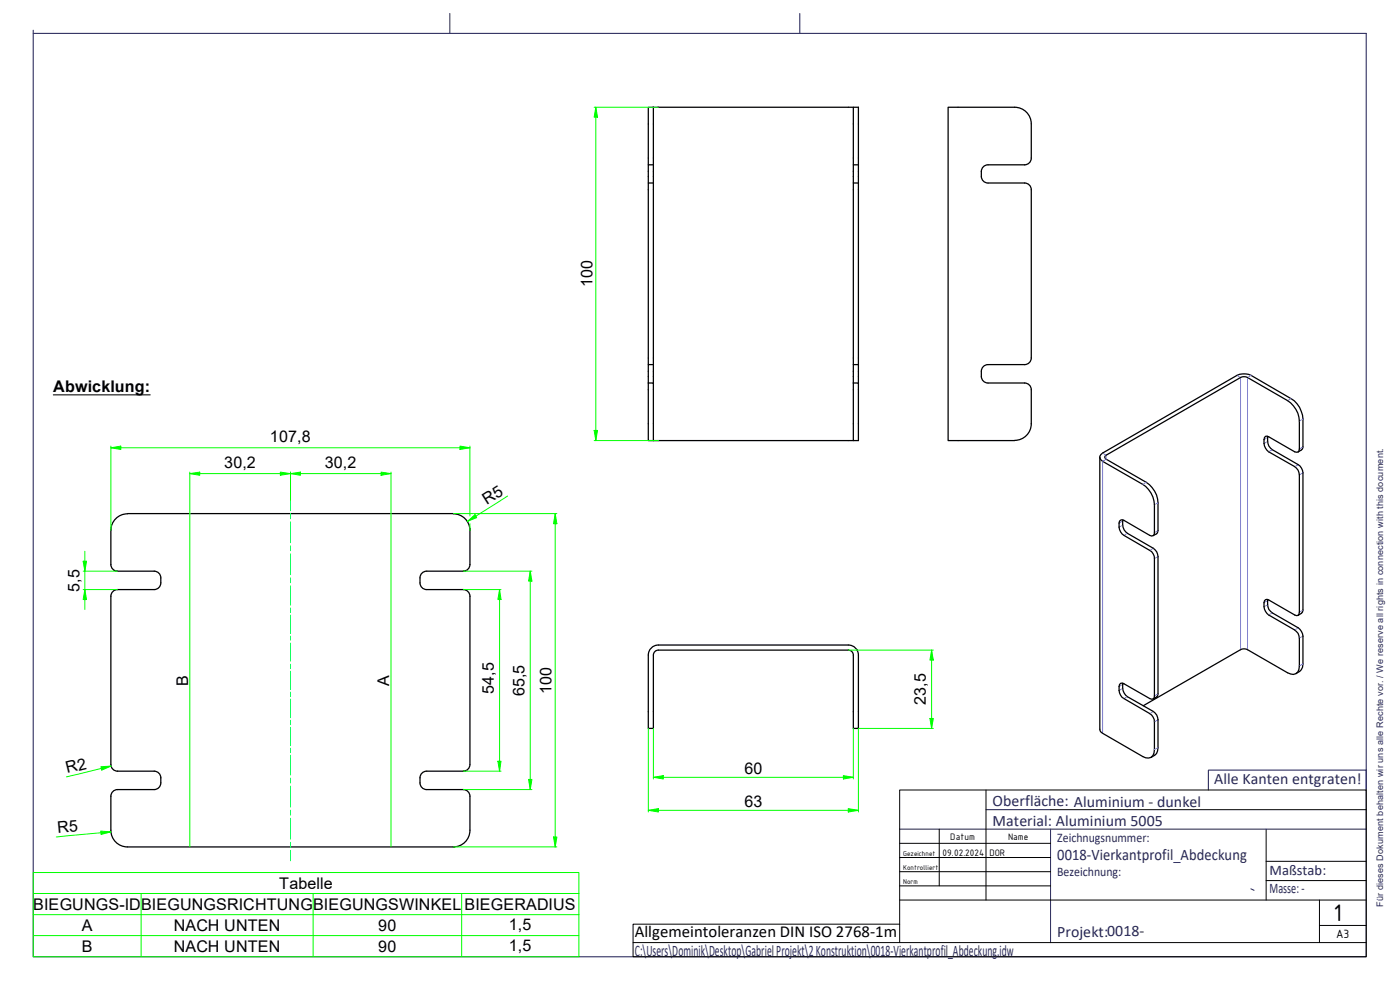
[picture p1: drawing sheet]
<svg xmlns="http://www.w3.org/2000/svg" width="420mm" height="297mm" viewBox="0 0 420 297" stroke-linecap="round" stroke-linejoin="round" font-family="sans-serif">
<!-- layer: AM_0 -->
<g fill="none" stroke="#000" stroke-width=".38">
<path d="M196.1 32.2v82.7M196.1 32.2h-1.5v17.3M196.1 32.2h60M309.5 37.2v10.3a2 2 0 0 1-2 2M309.5 37.2a5 5 0 0 0-5-5h-20v100h20M196.1 49.5h-1.5v5.4M196.1 54.9h-1.5v54.5M256.1 49.5v-17.3h1.5v82.7M257.6 49.5h-1.5v5.4M257.6 54.9h-1.5v54.5M294.5 52.9a2 2 0 0 0 2 2h11M294.5 51.4v1.5"/>
<path d="M307.5 54.9a2 2 0 0 1 2 2v50.5M307.5 49.5h-11a2 2 0 0 0-2 2M194.6 114.9h1.5v17.3M196.1 109.4h-1.5v22.8h1.5M257.6 109.4h-1.5v22.8h1.5v-17.3h-1.5M307.5 114.9a2 2 0 0 1 2 2M307.5 109.4h-11a2 2 0 0 0-2 2 2.9 2.9 0 0 0 1 3.2l1 .3h11M309.5 117v10.1a5 5 0 0 1-5 5M309.5 107.4a2 2 0 0 1-2 2M196.1 132.2h60M380.4 130.9a4 4 0 0 0 1.4 4l7.8 4.5a3.2 3.2 0 0 1 1.4 2.4v41.3l-.4 .9-1 .6M389.6 135.6l1.3-.9 .1-.6v-8.4a7.5 7.5 0 0 0-3.5-6.1l-12-7a5.1 5.1 0 0 0-4.3 0l-40.3 23.3a1.32 1.32 0 0 0-.9 1.3 1.32 1.32 0 0 0 .9 1.2l12.1 6.9a7.6 7.6 0 0 1 3.5 6.1v8.4l-.1 .6-.3 .3-.5 .1-.5-.2-7.8-4.5-.6-.2-.4 .2a3.5 3.5 0 0 0 1 4.5l7.8 4.5a2.81 2.81 0 0 1 1.4 2.5l-.1 41.7-.3 .4-1-.1-7.8-4.4-1-.2a3.4 3.4 0 0 0 1 4.6l7.8 4.5a3 3 0 0 1 1.4 2.5v8.3a2.14 2.14 0 0 1-1 2.3 2.14 2.14 0 0 1-2.5-.2l-12.1-7-.8-.7v-82.2"/>
<path d="M38.3 154.2a5 5 0 0 0-5 4.9v10.3M38.3 154.1h97.8M136 154.2a5 5 0 0 1 5 4.9v10.3M337 156a3.8 3.8 0 0 0 1.3 4l7.8 4.5a3 3 0 0 1 1.4 2.5v41.2l-.3 .9-1.1 .6M33.3 169.4a2 2 0 0 0 1.9 2h11.1a2 2 0 0 1 2 2 2.92 2.92 0 0 1-1 3.2l-1 .3h-11.1a2 2 0 0 0-1.9 2v50.4a2 2 0 0 0 2 2.1h11a2 2 0 0 1 2 2M139 176.9a2 2 0 0 1 2 2v50.4a2 2 0 0 1-2 2.1M139.1 171.4h-11.1a2 2 0 0 0-2 2 2.92 2.92 0 0 0 1 3.2l1 .3h11.1M141 169.4a2 2 0 0 1-2 2M346.1 160.7l1.1-.6 .3-.9v-8.3a7.7 7.7 0 0 0-3.5-6.2l-12-6.9-.5-.7 .2-.3 40.6-23.5a2.29 2.29 0 0 1 2.1 0l12 6.9a7.7 7.7 0 0 1 3.6 6.2v8.3l-.4 .9h-1l-7.9-4.6-.9-.1a3.6 3.6 0 0 0 .9 4.7l7.9 4.4a3 3 0 0 1 1.4 2.5l-.2 41.8-.2 .3-1-.1-7.9-4.5-.5-.2-.4 .1a3.5 3.5 0 0 0 .9 4.6l7.9 4.5a2.81 2.81 0 0 1 1.4 2.4v8.4a2.16 2.16 0 0 1-1.1 2.3 2.16 2.16 0 0 1-2.5-.2l-12-7a2.29 2.29 0 0 0-2.1 0l-29.2 16.9M380.4 179.9a3.9 3.9 0 0 0 1.4 4l7.8 4.5a3.5 3.5 0 0 1 1.4 2.5v8.3a2.9 2.9 0 0 1-2.1 2.9M197.6 193.5a3 3 0 0 0-3 3.1v22h1.5v-22a1.49 1.49 0 0 1 1.5-1.5M197.6 193.5h57a3 3 0 0 1 3 3.1v22h-1.5v-22a1.49 1.49 0 0 0-1.5-1.5h-57"/>
<path d="M337 205a3.8 3.8 0 0 0 1.3 4l7.8 4.5a3 3 0 0 1 1.4 2.4v8.4a2.73 2.73 0 0 1-2.1 3M48.3 233.3v1.6M48.3 234.9a2 2 0 0 1-2 2h-11.1a2 2 0 0 0-1.9 2v10.2a5 5 0 0 0 5 5h97.8M126 233.3v1.6M126 234.9a2 2 0 0 0 2 2h11.1M139 236.9a2 2 0 0 1 2 2v10.2a5 5 0 0 1-5 5M139.1 231.4h-11.1a2 2 0 0 0-2 2"/>
</g>
<!-- layer: AM_TANG -->
<g fill="none" stroke="#8080ff" stroke-width=".3">
<path d="M371.2 112.6l1.1 .7v81.6M375.5 112.6l-1.1 .7v81.6M387.5 119.6l-1.1 .6M330.9 135.9l1.1 .7v1.2l-1.1 .6v81.6M380.4 132.4l-1.1 .7M380.4 131.2l-1.1 .7M381.8 134.9l-1.1 .7M389.6 139.4l-1 .6M391 134.1l-1 .6M391 125.7l-1 .7M336.9 157.6l-1 .6M336.9 156.3l-1 .7"/>
<path d="M344 144.7l-1 .6M347.5 159.2l-1 .6M347.5 150.9l-1 .5M391 141.8l-1 .7M338.3 160l-1 .6M346.1 164.5l-1 .6M347.5 167l-1 .6M380.4 181.5l-1.1 .5M380.4 180.2l-1.1 .6M381.8 183.9l-1.1 .6M389.6 188.4l-1 .6M391 190.9l-1 .5"/>
<path d="M391 183.1l-1 .6M391 199.2l-1 .6M336.9 206.6l-1 .6M336.9 205.3l-1 .7M338.3 209l-1 .6M346.1 213.5l-1 .6M347.5 215.9l-1 .7M347.5 208.2l-1 .6M347.5 224.3l-1 .6"/>
</g>
<!-- layer: AM_4 -->
<path d="M57 154.1v100M117.3 154.1v100" fill="none" stroke="#0f0" stroke-width=".3"/>
<path d="M10 10h400v277.1h-400zM10 9.1v.9M135 4v6M240 4v6M410 231.1h-47.4v5.9M410 231v6M270 248.8h140M295.9 242.9h19.4M315.3 248.8v34M375.4 266.7l1 .4" fill="none" stroke="#262659" stroke-width=".32"/>
<!-- layer: AM_0 -->
<path d="M380 258.4h30M380 248.8v21.3M270 277.3h-80v9.8h80M380 264.2h30M190 282.8h80" fill="none" stroke="#000" stroke-width=".3"/>
<!-- layer: Schriftkopf -->
<path d="M295.9 237v33.1M270 253h45.3M270 257.3h45.3M281.9 248.8v17M315.3 242.9h94.7M270 261.5h45.3M270 265.8h45.3M270 270.1h140M396 277.7h14M396 270.1v12.7M410 282.8h-140v-45.8h140v50.1h-140" fill="none" stroke="#000" stroke-width=".3"/>
<!-- layer: AM_6 -->
<path d="M16 118.5h29.1" fill="none" stroke="#000" stroke-width=".32"/>
<!-- layer: AM_5 -->
<path d="M84.1 142.1h3.1M10 268.1v-6.3h163.7v6.3M10 274.4h163.7M42.4 268.1v19M94 268.1v19M138.6 268.1v19M173.7 268.1h-163.7v6.3M173.7 268.1v19h-163.7v-12.7M10 280.7h163.7" fill="none" stroke="#0f0" stroke-width=".3"/>
<!-- layer: AM_7 -->
<g fill="none" stroke="#0ff" stroke-width=".3">
<path d="M87.2 150.1v3.2M87.2 154.1v1.6M87.2 156.4v6.5M87.2 163.7v1.6M87.2 166.1v6.4M87.2 173.3v1.6M87.2 175.7v6M87.2 182.4v1.4M87.2 184.5v5.6M87.2 190.8v1.4M87.2 192.9v5.6M87.2 199.2v1.4"/>
<path d="M87.2 201.3v5.6M87.2 207.6v1.4M87.2 209.7v5.7M87.2 216.1v1.4M87.2 218.2v5.6M87.2 224.5v1.4M87.2 226.6v6M87.2 233.4v1.6M87.2 235.8v6.4M87.2 243.1v1.6M87.2 245.5v6.4M87.2 252.7v1.6"/>
<path d="M87.2 255.1v3.2"/>
</g>
<!-- layer: AM_5 -->
<path d="M84.1 141.7l3.1 .4-3.1 .5z" fill-rule="evenodd" fill="#0f0"/>
<path d="M57 142.1h2.9M84.1 141.7l3.1 .4-3.1 .5z" fill="none" stroke="#0f0" stroke-width=".3"/>
<path d="M57 142.1l2.9-.4v.9z" fill-rule="evenodd" fill="#0f0"/>
<path d="M57 142.1l2.9-.4v.9zM57 141.7v12.4M59.9 142.1h24.2M87.2 142.1h3M87.2 141.7v8.4" fill="none" stroke="#0f0" stroke-width=".3"/>
<path d="M87.2 142.1l3-.4v.9z" fill-rule="evenodd" fill="#0f0"/>
<path d="M87.2 142.1l3-.4v.9zM114.4 142.1h2.9" fill="none" stroke="#0f0" stroke-width=".3"/>
<path d="M114.4 141.7l2.9 .4-2.9 .5z" fill-rule="evenodd" fill="#0f0"/>
<path d="M33.3 134.4h3M87.2 141.7v8.4M90.2 142.1h24.2M114.4 141.7l2.9 .4-2.9 .5zM117.3 141.7v12.4" fill="none" stroke="#0f0" stroke-width=".3"/>
<path d="M33.3 134.4l3-.6v1.1z" fill-rule="evenodd" fill="#0f0"/>
<path d="M33.3 134.4l3-.6v1.1zM138 134.4h3" fill="none" stroke="#0f0" stroke-width=".3"/>
<path d="M138 133.8l3 .6-3 .5z" fill-rule="evenodd" fill="#0f0"/>
<path d="M33.3 133.8v25.3M36.3 134.4h101.7M138 133.8l3 .6-3 .5zM141 133.8v21M141 157.1v2M25.5 168.4v3" fill="none" stroke="#0f0" stroke-width=".3"/>
<path d="M25 168.4h1l-.5 3z" fill-rule="evenodd" fill="#0f0"/>
<path d="M25 168.4h1l-.5 3zM25.5 176.9v3" fill="none" stroke="#0f0" stroke-width=".3"/>
<path d="M25.5 176.9l.5 3h-1z" fill-rule="evenodd" fill="#0f0"/>
<path d="M142.8 154.9l-2.5 1.5M25 176.9h10.2M25 171.4h10.2M25.5 176.9l.5 3h-1zM25.5 165.4v3M25.5 171.4v5.5M25.5 179.9v3" fill="none" stroke="#0f0" stroke-width=".3"/>
<path d="M140.3 156.4l2.3-2 .5 .9z" fill-rule="evenodd" fill="#0f0"/>
<path d="M140.3 156.4l2.3-2 .5 .9zM152.3 148.8l-9.5 6.1M159.1 171.4v3" fill="none" stroke="#0f0" stroke-width=".3"/>
<path d="M159.1 171.4l.5 3h-1z" fill-rule="evenodd" fill="#0f0"/>
<path d="M159.1 171.4l.5 3h-1zM159.1 233.9v3" fill="none" stroke="#0f0" stroke-width=".3"/>
<path d="M158.6 233.9h1l-.5 3z" fill-rule="evenodd" fill="#0f0"/>
<path d="M139.1 171.4h20.5M149.9 176.9v3M159.1 174.4v59.5M139.1 236.9h20.5M158.6 233.9h1l-.5 3z" fill="none" stroke="#0f0" stroke-width=".3"/>
<path d="M149.9 176.9l.5 3h-1z" fill-rule="evenodd" fill="#0f0"/>
<path d="M149.9 176.9l.5 3h-1zM149.9 228.4v3" fill="none" stroke="#0f0" stroke-width=".3"/>
<path d="M149.4 228.4h1l-.5 3z" fill-rule="evenodd" fill="#0f0"/>
<path d="M166.6 154.1v3M139.1 176.9h11.3M149.9 179.9v48.5M139.1 231.4h11.3M149.4 228.4h1l-.5 3z" fill="none" stroke="#0f0" stroke-width=".3"/>
<path d="M166.6 154.1l.5 3h-1z" fill-rule="evenodd" fill="#0f0"/>
<path d="M166.6 154.1l.5 3h-1zM166.6 251.1v3" fill="none" stroke="#0f0" stroke-width=".3"/>
<path d="M166.1 251.1h1l-.5 3z" fill-rule="evenodd" fill="#0f0"/>
<path d="M136.1 154.1h6M142.2 154.1h24.9M166.6 157.1v94M33.3 229.9l-2.9 .7M136.1 254.1h31M166.1 251.1h1l-.5 3z" fill="none" stroke="#0f0" stroke-width=".3"/>
<path d="M30.3 230l3-.1-2.8 1.2z" fill-rule="evenodd" fill="#0f0"/>
<path d="M30.3 230l3-.1-2.8 1.2zM30.4 230.6l-10.5 2.5M33.3 249.6l-3 .3" fill="none" stroke="#0f0" stroke-width=".3"/>
<path d="M30.2 249.4l3.1 .2-2.9 .8z" fill-rule="evenodd" fill="#0f0"/>
<path d="M196.1 233.2h3M30.2 249.4l3.1 .2-2.9 .8zM30.3 249.9l-13.4 1.2" fill="none" stroke="#0f0" stroke-width=".3"/>
<path d="M196.1 233.2l3-.5v1z" fill-rule="evenodd" fill="#0f0"/>
<path d="M196.1 233.2l3-.5v1zM253.1 233.2h3" fill="none" stroke="#0f0" stroke-width=".3"/>
<path d="M253.1 232.7l3 .5-3 .5z" fill-rule="evenodd" fill="#0f0"/>
<path d="M279.6 195.1v2.9M196.1 218.6v15.1M256.1 218.6v15.1M199.1 233.2h54M253.1 232.7l3 .5-3 .5z" fill="none" stroke="#0f0" stroke-width=".3"/>
<path d="M279.6 195.1l.5 2.9h-1z" fill-rule="evenodd" fill="#0f0"/>
<path d="M279.6 195.1l.5 2.9h-1zM279.6 215.6v3" fill="none" stroke="#0f0" stroke-width=".3"/>
<path d="M279.1 215.6h1l-.5 3z" fill-rule="evenodd" fill="#0f0"/>
<path d="M254.6 195.1h25.5M279.6 198v17.6M257.6 218.6h22.5M279.1 215.6h1l-.5 3zM254.6 243.1h3" fill="none" stroke="#0f0" stroke-width=".3"/>
<path d="M254.6 242.6l3 .5-3 .5z" fill-rule="evenodd" fill="#0f0"/>
<path d="M194.6 243.1h3M254.6 242.6l3 .5-3 .5z" fill="none" stroke="#0f0" stroke-width=".3"/>
<path d="M194.6 243.1l3-.5v1z" fill-rule="evenodd" fill="#0f0"/>
<path d="M178.8 32.2v3M194.6 218.6v25M257.6 218.6v25M194.6 243.1l3-.5v1zM197.6 243.1h57" fill="none" stroke="#0f0" stroke-width=".3"/>
<path d="M178.8 32.2l.5 3h-1z" fill-rule="evenodd" fill="#0f0"/>
<path d="M178.8 32.2l.5 3h-1zM178.8 129.1v3.1" fill="none" stroke="#0f0" stroke-width=".3"/>
<path d="M178.3 129.1h1l-.5 3.1z" fill-rule="evenodd" fill="#0f0"/>
<path d="M178.3 32.2h19.3M178.8 35.2v93.9M178.3 129.1h1l-.5 3.1zM178.3 132.2h19.3" fill="none" stroke="#0f0" stroke-width=".3"/>
<text font-size="7.7" x="400.2" y="276.3">1</text>
<text font-size="5" x="190.5" y="281.2">Allgemeintoleranzen DIN ISO 2768-1m</text>
<g font-size="4.8">
<text x="177.8" y="86.2" transform="rotate(-90 177.8 86.2)">100</text>
<text x="16" y="117.7">Abwicklung:</text>
<text x="81" y="132.6">107,8</text>
<text x="67.3" y="140.4">30,2</text>
<text x="97.5" y="140.4">30,2</text>
<text x="146.1" y="151.6" transform="rotate(-32 146.1 151.6)">R5</text>
<text x="23.8" y="177.5" transform="rotate(-90 23.8 177.5)">5,5</text>
<text x="56.5" y="205.8" transform="rotate(-90 56.5 205.8)">B</text>
<text x="116.8" y="205.8" transform="rotate(-90 116.8 205.8)">A</text>
<text x="148.2" y="208.3" transform="rotate(-90 148.2 208.3)">54,5</text>
<text x="157.4" y="208.9" transform="rotate(-90 157.4 208.9)">65,5</text>
<text x="165.5" y="208.2" transform="rotate(-90 165.5 208.2)">100</text>
<text x="277.9" y="211.6" transform="rotate(-90 277.9 211.6)">23,5</text>
<text x="20.2" y="232" transform="rotate(-14 20.2 232)">R2</text>
<text x="223.4" y="232.1">60</text>
<text x="223.4" y="242">63</text>
<text x="17.3" y="250" transform="rotate(-5 17.3 250)">R5</text>
<text x="83.8" y="266.7">Tabelle</text>
<text x="10" y="273">BIEGUNGS-ID</text>
<text x="42.4" y="273">BIEGUNGSRICHTUNG</text>
<text x="94" y="273">BIEGUNGSWINKEL</text>
<text x="139.4" y="273">BIEGERADIUS</text>
<text x="24.5" y="279.3">A</text>
<text x="52.1" y="279.3">NACH UNTEN</text>
<text x="113.5" y="279.3">90</text>
<text x="152.7" y="279">1,5</text>
<text x="24.5" y="285.6">B</text>
<text x="52.1" y="285.6">NACH UNTEN</text>
<text x="113.5" y="285.6">90</text>
<text x="152.7" y="285.3">1,5</text>
</g>
<g font-size="4.8" fill="#262659">
<text x="364.4" y="235.3">Alle Kanten entgraten!</text>
<text x="297.9" y="241.8">Oberfläche: Aluminium - dunkel</text>
<text x="297.9" y="247.7">Material: Aluminium 5005</text>
<text x="317.3" y="257.9">0018-Vierkantprofil_Abdeckung</text>
<text x="317.3" y="281">Projekt:0018-</text>
<text x="190.5" y="286.7">C:\Users\Dominik\Desktop\GabrielProjekt\2Konstruktion\0018-Vierkantprofil_Abdeckung.idw</text>
</g>
<g font-size="4.4" fill="#262659">
<text x="381" y="262.4">Maßstab:</text>
<text x="381" y="268">Masse:-</text>
</g>
<g font-size="3.9" fill="#262659">
<text x="317.3" y="252.7">Zeichnugsnummer:</text>
<text x="317.3" y="262.7">Bezeichnung:</text>
</g>
<text font-size="3.9" x="401" y="281.5">A3</text>
<g font-size="3">
<text x="282.9" y="256.7">09.02.2024</text>
<text x="285.2" y="252">Datum</text>
<text x="296.9" y="256.7">DOR</text>
<text x="302.5" y="252">Name</text>
</g>
<text font-size="2.7" fill="#262659" x="415.1" y="272" transform="rotate(-90 415.1 272)">Für dieses Dokument behalten wir uns alle Rechte vor. / We reserve all rights in connection with this document.</text>
<g font-size="2.3">
<text x="271" y="256.7">Gezeichnet</text>
<text x="271" y="260.9">Kontrolliert</text>
<text x="271" y="265.2">Norm</text>
</g>
</svg>
